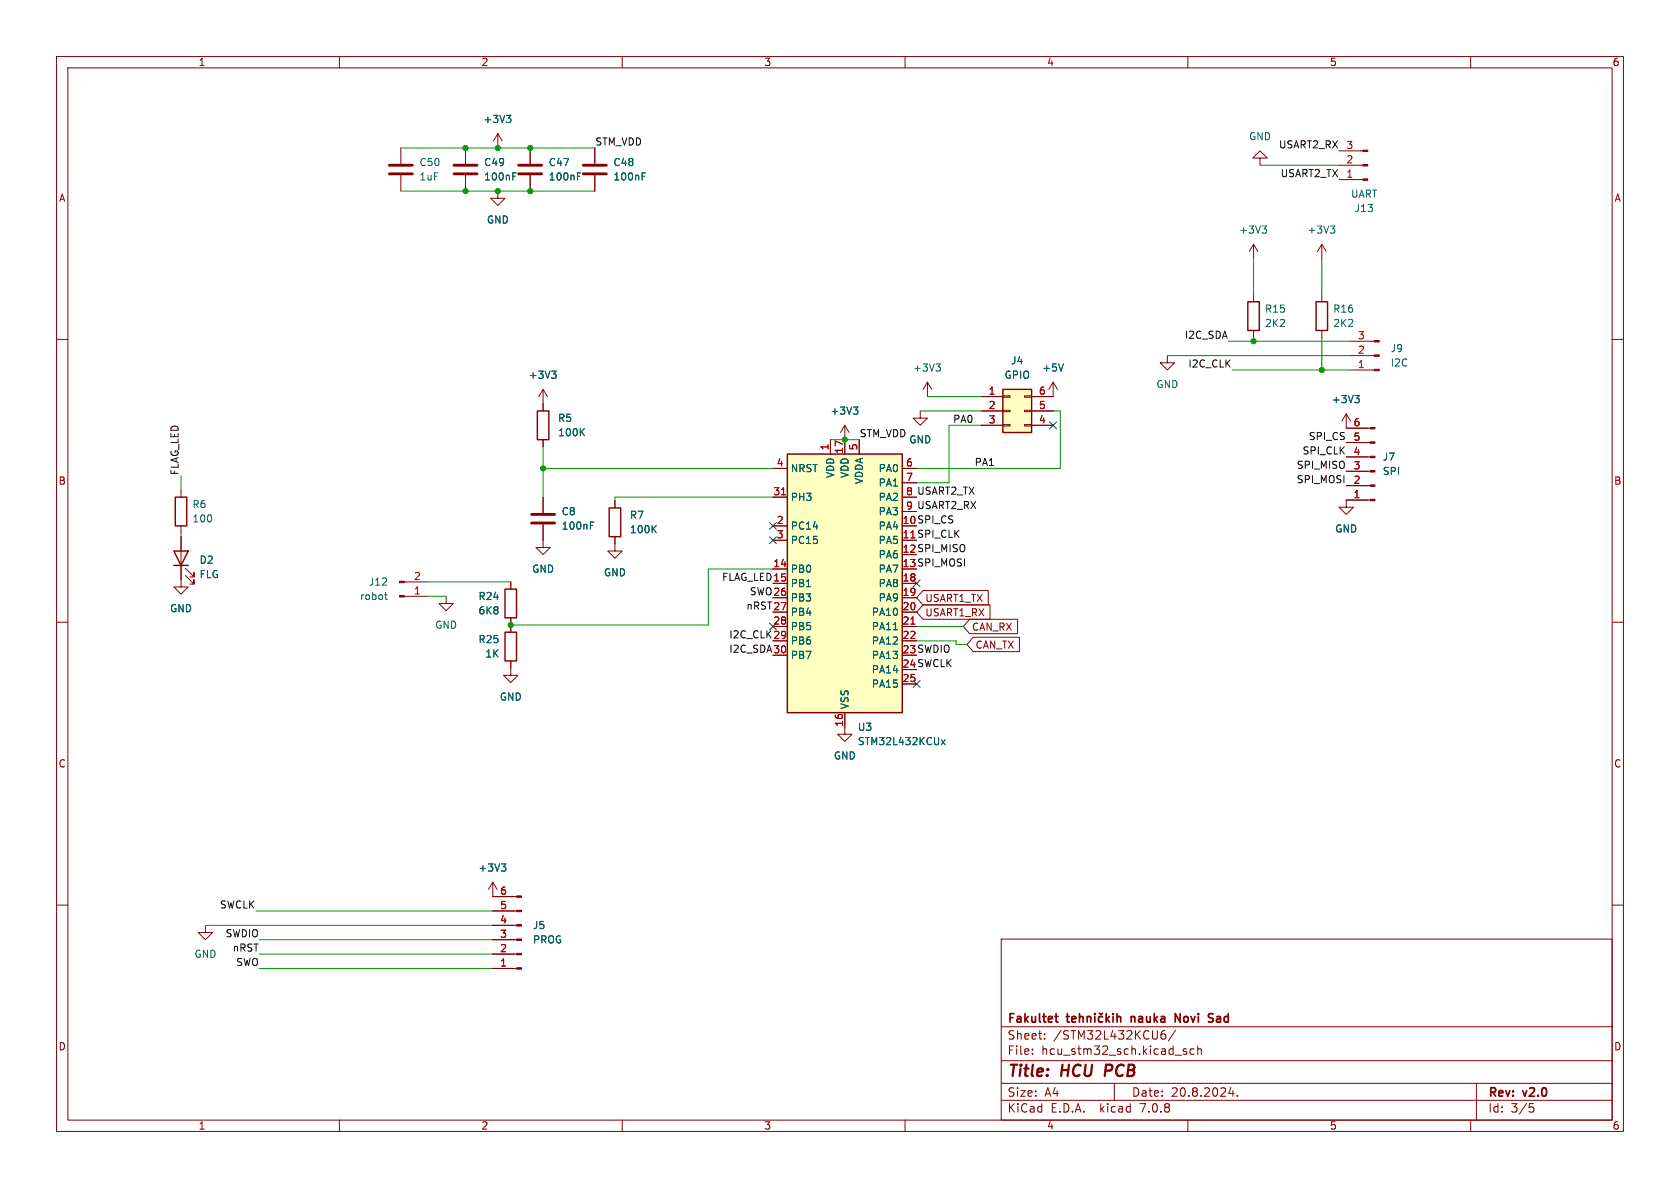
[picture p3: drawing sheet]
<svg xmlns="http://www.w3.org/2000/svg" width="297mm" height="210mm" viewBox="0 0 297 210" stroke-linecap="round" stroke-linejoin="round" font-family="sans-serif">
<g fill="none" stroke="#840000" stroke-width=".18">
<path d="M10 10h277v190h-277zM12 12h273v186h-273zM60 10v2M110 10v2M160 10v2M210 10v2M260 10v2M70.9 26.2v2.8M70.9 31v2.8M82.3 26.2v2.8M82.3 31v2.8M88 33.8v1.3h1.3l-1.3 1.2-1.3-1.2h1.3"/>
<path d="M88 23.6l-.8 1.3M88 23.6v2.6M88 23.6l.8 1.3M93.7 26.2v2.8M93.7 31v2.8M105.2 26.2v2.8M105.2 31v2.8M222.8 27.9h-1.3l1.3-1.2 1.2 1.2h-1.2v1.3M236.7 26.7h4.2M236.7 29.2h4.2M236.7 31.8h4.2M10 60h2"/>
<path d="M221.6 43.2l-.7 1.3M221.6 43.2v2.5M221.6 52.1v1.2M221.6 58.4v1.3M221.6 43.2l.8 1.3M233.7 43.2v2.5M233.7 52.1v1.2M233.7 58.4v1.3M233.7 43.2l-.8 1.3M233.7 43.2l.7 1.3M285 60h2M96 68.8v3.8"/>
<path d="M96 77.7v1.3M96 68.8l-.8 1.3M96 68.8l.8 1.3M146.8 77.7v2.6M149.4 75.2v5.1M149.4 75.2l-.8 1.3M149.4 75.2l.7 1.3M151.9 77.7v2.6M162.7 72.6v1.3h1.3l-1.3 1.3-1.3-1.3h1.3M164 67.6l-.8 1.2M164 67.6v2.5M164 67.6l.7 1.2"/>
<path d="M173.5 70.1h3.8M173.5 72.6h3.8M173.5 75.2h3.8M177.3 75.1h1.3v.2h-1.3zM177.3 72.5h1.3v.3h-1.3zM177.3 70h1.3v.2h-1.3zM181.1 75.1h1.3v.2h-1.3zM181.1 72.5h1.3v.3h-1.3zM181.1 70h1.3v.2h-1.3zM182.4 72.6h3.8M182.4 75.2h3.8M186.2 67.6l-.8 1.2"/>
<path d="M186.2 67.6v2.5h-3.8M186.2 67.6l.7 1.2M206.4 62.9v1.2h1.2l-1.2 1.3-1.3-1.3h1.3M238 73.2l-.8 1.2M238 73.2v2.5h4.2M238 73.2l.8 1.2M238 78.2h4.2M238.8 60.3h4.2M238.8 62.9h4.2M238.8 65.4h4.2M32 94.9v8.9h1.3l-1.3 1.2-1.3-1.2h1.3M32 86.6v1.3"/>
<path d="M32 93v1.2M96 92.7v4.1h1.3l-1.3 1.2-1.3-1.2h1.3M96 87.9v2.8M108.7 94.9v2.5h1.3l-1.3 1.3-1.3-1.3h1.3M108.7 88.5v1.3M136.7 93h2.5M136.7 95.5h2.5M136.7 87.9h2.5M136.7 82.8h2.5M159.5 87.9h2.6M159.5 82.8h2.6M159.5 85.3h2.6"/>
<path d="M159.5 90.4h2.6M238 80.8h4.2M238 83.3h4.2M238 85.9h4.2M242.2 88.4h-4.2v1.3h1.3l-1.3 1.2-1.3-1.2h1.3M10 110h2M32.8 101.7l1.5 1.6v-.8v.8h-.8M32.8 100.5l1.5 1.5v-.8v.8h-.8M71.5 102.9h4.2M71.5 105.4h4.2M78.9 105.4v1.3h-1.3l1.3 1.3 1.2-1.3h-1.2M90.3 116.8v2.6h1.3l-1.3 1.3-1.3-1.3h1.3"/>
<path d="M90.3 102.9v1.2M90.3 109.2v2.6M136.7 100.6h2.5M136.7 103.1h2.5M136.7 105.7h2.5M136.7 108.2h2.5M136.7 110.7h2.5M136.7 113.3h2.5M136.7 115.8h2.5M159.5 103.1h2.6M159.5 105.7h2.6M159.5 108.2h2.6"/>
<path d="M159.5 110.7h2.6M159.5 113.3h2.6M163.2 106.9h11.8v2.6h-11.8l-1.1-1.3zM163.2 104.4h11.5v2.5h-11.5l-1.1-1.2zM171.4 109.5h8.5v2.5h-8.5l-1.1-1.3zM172.1 112.6h8.1v2.6h-8.1l-1.2-1.3zM285 110h2M149.4 126v3.8h1.2l-1.2 1.3-1.3-1.3h1.3M159.5 120.9h2.6M10 160h2M87.1 156v2.5h4.2M87.1 156l-.7 1.2"/>
<path d="M87.1 156l.8 1.2M285 160h2M36.3 163.6v1.2h1.3l-1.3 1.3-1.2-1.3h1.2M87.1 161h4.2M87.1 163.6h4.2M87.1 166.1h4.2M87.1 168.7h4.2M87.1 171.2h4.2M177 166h108v32h-108zM60 198v2M110 198v2M160 198v2"/>
<path d="M177 194.5h108M177 191.5h108M177 187.5h108M177 181.5h108M182.5 186.3v.1M182.5 185.5v.1M184.7 183.6v.1M184.7 182.8v.1M197 191.5v3M206 182.2a.59 .59 0 0 0-.8 .6v.6l.2 .2 .4 .1 .2-.1 .1-.5-.1-.3h-.5l-.3 .3M207.8 182.1l-1.3 2M209.2 185.7l.6 .4-.2 .3-.4-.1"/>
<path d="M209.7 185.5l-.3-.1-.2 .2M210 198v2M211.1 185.5l-.4-.1-.3 .3v.4l.1 .2h.6M211.7 185.5l.3-.1 .3 .1 .1 .9M211.7 184.9v1.5M217.6 192.2l-.4 1.1h1M218 192.8v1M218.7 193.7v.1M260 198v2M261 191.5v6.5M270.4 195.1h.7M270.5 195.7h.4l.3 .3-.2 .5-.5 .1"/>
</g>
<path d="M195.6 188.2l-.3 2" fill="none" stroke="#840000" stroke-width=".4"/>
<g fill="none" stroke="#840000" stroke-width=".3">
<path d="M186.5 179.7h.6M186.7 179.2v1.3l.4 .2M188.5 179.7h.6M188.7 179.2v1.3l.4 .2M190.8 179.8l.3-.1 .3 .1 .1 .9M190.8 179.2v1.5M192.2 179.8l.2-.1 .4 .1v.9M192.2 179.7v1M193.6 179.2v.1M193.6 179.7v1M194.3 179.1l.3 .2 .3-.2M194.9 179.8l-.4-.1-.3 .3v.4l.1 .2h.6"/>
<path d="M195.6 179.2v1.5M196.1 179.7l-.5 .6M196.8 179.2v.1M196.8 179.7v1M197.5 179.8l.2-.1 .4 .1v.9M197.5 179.2v1.5M200 179.7v1M200.1 179.8h-.1M213.9 179.9l.4 .1 .2 .4-.3 .3h-.4M213.9 179.2l.6 .1M189.5 180.2l.7-.2-.1-.2-.4-.1-.2 .2 .1 .7h.5M195.7 180.1l.4 .6"/>
<path d="M207.8 180.7v-1.5l.8 1.5"/>
</g>
<path d="M220.6 53.3h2v5.1h-2zM232.7 53.3h2v5.1h-2zM95 72.6h2v5.1h-2zM177.3 68.8h5.1v7.7h-5.1zM30.7 97.4h2.6l-1.3 2.5zM30.7 99.9h2.6M31 87.9h2v5.1h-2zM107.7 89.8h2v5.1h-2zM139.2 80.3h20.3v45.7h-20.3zM89.3 104.1h2v5.1h-2zM89.3 111.8h2v5h-2z" fill="none" stroke="#840000" stroke-width=".25"/>
<g fill="none" stroke="#006464" stroke-width=".18">
<path d="M89.5 20.4h.8l-.4 .5M90.1 20.9l.2 .2v.3l-.2 .3M90.7 31.2h.4M90.7 30.6h.6M102.1 31.2h.4M102.1 30.6h.6M113.5 31.2h.4M113.5 30.6h.6M223.1 39.9h.8l-.4 .5M235.2 39.9h.8l-.4 .5M223.7 40.4l.2 .3v.3l-.2 .2M235.7 40.4l.3 .3v.3l-.3 .2"/>
<path d="M97.5 65.6h.8l-.4 .5M98.1 66.1l.2 .2v.3l-.2 .3M102.8 76.3l.5 .7M103.3 75.8l-.7 .7M150.9 72h.8l-.5 .4M151.4 72.4l.3 .3v.3l-.3 .2M165.5 64.3h.8l-.5 .5M166 64.8l.3 .3v.3l-.3 .2M188 64.3l-.4 1.3M239.5 69.9h.8l-.4 .5M240.1 70.4l.2 .2v.3l-.2 .3M104.4 92.9h.4"/>
<path d="M104.4 92.3h.6M115.5 93.5l.5 .7M116 92.9l-.7 .7M68 105.1h.5M68.2 104.7v1.1l.3 .2M157.9 111.3h.8M166.4 130.8l.7 .8M167.1 130.8l-.7 .8M88.6 152.7h.8l-.4 .5M89.2 153.2l.2 .3v.3l-.2 .2"/>
</g>
<g fill="#840000" stroke="#840000" stroke-width=".18">
<path d="M243 60.2h.8v.3h-.8z"/>
<path d="M243 62.7h.8v.3h-.8z"/>
<path d="M243 65.3h.8v.2h-.8z"/>
<path d="M91.3 158.4h.9v.2h-.9z"/>
<path d="M91.3 160.9h.9v.3h-.9z"/>
<path d="M91.3 163.4h.9v.3h-.9z"/>
<path d="M91.3 166h.9v.2h-.9z"/>
<path d="M91.3 168.5h.9v.3h-.9z"/>
<path d="M91.3 171.1h.9v.2h-.9z"/>
<path d="M70.6 102.7h.9v.3h-.9z"/>
<path d="M70.6 105.3h.9v.2h-.9z"/>
<path d="M240.9 26.5h.9v.3h-.9z"/>
<path d="M240.9 29.1h.9v.2h-.9z"/>
<path d="M240.9 31.6h.9v.3h-.9z"/>
<path d="M242.2 75.6h.9v.2h-.9z"/>
<path d="M242.2 78.1h.9v.3h-.9z"/>
<path d="M242.2 80.6h.9v.3h-.9z"/>
<path d="M242.2 83.2h.9v.2h-.9z"/>
<path d="M242.2 85.7h.9v.3h-.9z"/>
<path d="M242.2 88.3h.9v.2h-.9z"/>
</g>
<path d="M68.8 30.7h4.1M68.8 29.2h4.1M80.3 30.7h4M80.3 29.2h4M91.7 30.7h4.1M91.7 29.2h4.1M103.1 30.7h4.1M103.1 29.2h4.1M94 92.5h4M94 90.9h4" fill="none" stroke="#840000" stroke-width=".51"/>
<g fill="#ffffc2" stroke="#ffffc2" stroke-width=".18">
<path d="M139.2 80.3h20.3v45.7h-20.3z"/>
<path d="M177.3 68.8h5.1v7.7h-5.1z"/>
</g>
<path d="M138.2 87.5h.7M161 110.3h.7" fill="none" stroke="#a90000" stroke-width=".18"/>
<g fill="none" stroke="#009600" stroke-width=".18">
<path d="M70.9 26.2h34.3M70.9 33.8h34.3M222.8 29.2h13.9M221.6 45.7v6.4M221.6 59.7v.6M233.7 45.7v6.4M233.7 59.7v5.7M96 79v8.9M146.8 77.7h5.1M162.7 72.6h10.8M164 70.1h9.5M173.5 75.2h-5.7v10.1h-5.7"/>
<path d="M186.2 72.6h1.3v10.2h-25.4M206.4 62.9h32.4M217.2 60.3h21.6M217.8 65.4h21M32 84.1v2.5M32 94.2v.7M96 82.8h40.7M136.7 87.9h-28v.6M75.7 102.9h14.6M75.7 105.4h3.2M136.7 100.6h-11.5v9.9h-34.9M162.1 113.3h6.9v.6h1.9"/>
<path d="M162.1 110.7h8.2M36.3 163.6h50.8M45.2 161h41.9M45.8 168.7h41.3M45.8 166.1h41.3M45.8 171.2h41.3"/>
</g>
<path d="M185.6 74.6l1.2 1.2M186.8 74.6l-1.2 1.2M136 94.9l1.3 1.2M136 92.4l1.3 1.2M137.3 94.9l-1.3 1.2M137.3 92.4l-1.3 1.2M136 110.1l1.3 1.3M137.3 110.1l-1.3 1.3M161.4 102.5l1.3 1.2M162.7 102.5l-1.3 1.2M161.4 120.3l1.3 1.2M162.7 120.3l-1.3 1.2" fill="none" stroke="#000084" stroke-width=".18"/>
<g fill="#009600" stroke="#009600" stroke-width=".18">
<circle cx="90.3" cy="110.5" r=".46"/>
<circle cx="221.6" cy="60.3" r=".46"/>
<circle cx="233.7" cy="65.4" r=".46"/>
<circle cx="96" cy="82.8" r=".46"/>
<circle cx="149.4" cy="77.7" r=".46"/>
<circle cx="93.7" cy="33.8" r=".46"/>
<circle cx="93.7" cy="26.2" r=".46"/>
<circle cx="88" cy="26.2" r=".46"/>
<circle cx="88" cy="33.8" r=".46"/>
<circle cx="82.3" cy="33.8" r=".46"/>
<circle cx="82.3" cy="26.2" r=".46"/>
</g>
<g font-size="2.8" fill="#840000">
<text x="178" y="190.9">Title:</text>
<text x="187.7" y="190.9">HCU</text>
<text x="196.2" y="190.9">PCB</text>
</g>
<g font-size="2.1" fill="#840000">
<text x="178" y="184">Sheet:</text>
<text x="178" y="181.2">Fakultet</text>
<text x="186.2" y="184">/STM32L432KCU6/</text>
<text x="200.6" y="181.2">nauka</text>
<text x="209" y="181.2">Novi</text>
<text x="215.5" y="181.2">Sad</text>
<text x="178" y="186.7">File:</text>
<text x="184.1" y="186.7">hcu_stm32_sch.kicad_sch</text>
<text x="178" y="196.9">KiCad</text>
<text x="178" y="194.1">Size:</text>
<text x="184.7" y="194.1">A4</text>
<text x="185.7" y="196.9">E.D.A.</text>
<text x="194.6" y="196.9">kicad</text>
<text x="200" y="194.1">Date:</text>
<text x="201.8" y="196.9">7.0.8</text>
<text x="207" y="194.1">20.8.2024.</text>
<text x="263" y="194.3">Rev:</text>
<text x="263" y="196.9">Id:</text>
<text x="267.1" y="196.9">3/5</text>
<text x="269.4" y="194.3">v2.0</text>
</g>
<g font-size="1.8" fill="#840000">
<text x="35" y="11.9">1</text>
<text x="85" y="11.9">2</text>
<text x="135" y="11.9">3</text>
<text x="185" y="11.9">4</text>
<text x="235" y="11.9">5</text>
<text x="285" y="11.9">6</text>
<text x="10.3" y="35.9">A</text>
<text x="285.3" y="35.9">A</text>
<text x="10.3" y="85.9">B</text>
<text x="285.3" y="85.9">B</text>
<text x="159.5" y="92.7">10 SPI_CS</text>
<text x="159.5" y="97.8">12 SPI_MISO</text>
<text x="159.5" y="100.3">13 SPI_MOSI</text>
<text x="163.5" y="106.6">USART1_TX</text>
<text x="163.5" y="109.2">USART1_RX</text>
<text x="171.7" y="111.7">CAN_RX</text>
<text x="159.5" y="115.6">23 SWDIO</text>
<text x="159.5" y="118.1">24 SWCLK</text>
<text x="172.4" y="114.9">CAN_TX</text>
<text x="10.3" y="135.9">C</text>
<text x="285.3" y="135.9">C</text>
<text x="10.3" y="185.9">D</text>
<text x="285.3" y="185.9">D</text>
<text x="35" y="199.9">1</text>
<text x="85" y="199.9">2</text>
<text x="135" y="199.9">3</text>
<text x="185" y="199.9">4</text>
<text x="235" y="199.9">5</text>
<text x="285" y="199.9">6</text>
</g>
<g font-size="1.8" fill="#006464">
<text x="85.4" y="21.9">+3V3</text>
<text x="74.1" y="29.6">C50</text>
<text x="85.5" y="29.6">C49</text>
<text x="96.9" y="29.6">C47</text>
<text x="108.3" y="29.6">C48</text>
<text x="220.7" y="25">GND</text>
<text x="74.1" y="32.1">1uF</text>
<text x="85.5" y="32.1">100nF</text>
<text x="96.9" y="32.1">100nF</text>
<text x="108.3" y="32.1">100nF</text>
<text x="238.7" y="35.2">UART</text>
<text x="86" y="39.7">GND</text>
<text x="219" y="41.5">+3V3</text>
<text x="231" y="41.5">+3V3</text>
<text x="239.4" y="37.7">J13</text>
<text x="223.5" y="55.5">R15</text>
<text x="223.5" y="58">2K2</text>
<text x="235.6" y="55.5">R16</text>
<text x="235.6" y="58">2K2</text>
<text x="161.3" y="65.9">+3V3</text>
<text x="178.6" y="64.6">J4</text>
<text x="184.1" y="65.9">+5V</text>
<text x="245.8" y="62.5">J9</text>
<text x="245.8" y="65">I2C</text>
<text x="93.4" y="67.2">+3V3</text>
<text x="177.5" y="67.2">GPIO</text>
<text x="204.3" y="68.8">GND</text>
<text x="235.4" y="71.5">+3V3</text>
<text x="98.6" y="74.8">R5</text>
<text x="98.6" y="77.3">100K</text>
<text x="146.7" y="73.5">+3V3</text>
<text x="139.7" y="83.7">NRST</text>
<text x="155.2" y="83.7">PA0</text>
<text x="160.7" y="78.6">GND</text>
<text x="244.4" y="81.6">J7</text>
<text x="139.7" y="88.7">PH3</text>
<text x="147.7" y="84.6" transform="rotate(-90 147.7 84.6)">VDD</text>
<text x="150.2" y="84.6" transform="rotate(-90 150.2 84.6)">VDD</text>
<text x="152.8" y="85.7" transform="rotate(-90 152.8 85.7)">VDDA</text>
<text x="155.2" y="86.2">PA1</text>
<text x="155.2" y="88.7">PA2</text>
<text x="244.4" y="84.2">SPI</text>
<text x="33.9" y="90">R6</text>
<text x="33.9" y="92.6">100</text>
<text x="99.2" y="91.3">C8</text>
<text x="99.2" y="93.8">100nF</text>
<text x="111.3" y="91.9">R7</text>
<text x="111.3" y="94.5">100K</text>
<text x="139.7" y="93.8">PC14</text>
<text x="155.2" y="93.8">PA4</text>
<text x="155.2" y="91.3">PA3</text>
<text x="236" y="94.3">GND</text>
<text x="35.2" y="99.9">D2</text>
<text x="94" y="101.4">GND</text>
<text x="139.7" y="101.4">PB0</text>
<text x="139.7" y="96.4">PC15</text>
<text x="155.2" y="96.4">PA5</text>
<text x="155.2" y="98.9">PA6</text>
<text x="155.2" y="101.4">PA7</text>
<text x="35.2" y="102.4">FLG</text>
<text x="63.5" y="106.3">robot</text>
<text x="65.1" y="103.7">J12</text>
<text x="84.5" y="106.3">R24</text>
<text x="106.7" y="102.1">GND</text>
<text x="139.7" y="104">PB1</text>
<text x="139.7" y="106.5">PB3</text>
<text x="155.2" y="104">PA8</text>
<text x="155.2" y="106.5">PA9</text>
<text x="30" y="108.4">GND</text>
<text x="76.8" y="111.4">GND</text>
<text x="84.5" y="108.8">6K8</text>
<text x="84.5" y="113.9">R25</text>
<text x="139.7" y="109.1">PB4</text>
<text x="139.7" y="111.6">PB5</text>
<text x="154" y="109.1">PA10</text>
<text x="154" y="111.6">PA11</text>
<text x="85.7" y="116.4">1K</text>
<text x="139.7" y="114.1">PB6</text>
<text x="139.7" y="116.7">PB7</text>
<text x="154" y="114.1">PA12</text>
<text x="154" y="116.7">PA13</text>
<text x="154" y="119.2">PA14</text>
<text x="88.3" y="124.1">GND</text>
<text x="150.2" y="125.5" transform="rotate(-90 150.2 125.5)">VSS</text>
<text x="154" y="121.8">PA15</text>
<text x="151.6" y="129.4">U3</text>
<text x="151.6" y="131.9">STM32L432KCUx</text>
<text x="147.3" y="134.5">GND</text>
<text x="84.5" y="154.3">+3V3</text>
<text x="94.1" y="164.4">J5</text>
<text x="94.1" y="167">PROG</text>
<text x="34.3" y="169.5">GND</text>
</g>
<g font-size="1.8" fill="#0f0f0f">
<text x="105.2" y="25.8">STM_VDD</text>
<text x="226" y="26.3">USART2_RX</text>
<text x="226.3" y="31.4">USART2_TX</text>
<text x="209.3" y="60">I2C_SDA</text>
<text x="210" y="65.1">I2C_CLK</text>
<text x="151.9" y="77.4">STM_VDD</text>
<text x="168.4" y="74.8">PA0</text>
<text x="231.3" y="77.9">SPI_CS</text>
<text x="172.2" y="82.5">PA1</text>
<text x="229.1" y="83">SPI_MISO</text>
<text x="230.2" y="80.4">SPI_CLK</text>
<text x="31.7" y="84.1" transform="rotate(-90 31.7 84.1)">FLAG_LED</text>
<text x="160.1" y="87.6">8 USART2_TX</text>
<text x="229.1" y="85.5">SPI_MOSI</text>
<text x="160.1" y="90.2">9 USART2_RX</text>
<text x="127.6" y="102.8">FLAG_LED15</text>
<text x="131.9" y="107.9">nRST27</text>
<text x="132.5" y="105.3">SWO26</text>
<text x="128.8" y="112.9">I2C_CLK 29</text>
<text x="128.8" y="115.5">I2C_SDA 30</text>
<text x="38.8" y="160.7">SWCLK</text>
<text x="39.8" y="165.8">SWDIO</text>
<text x="41" y="168.3">nRST</text>
<text x="41.7" y="170.8">SWO</text>
</g>
<g font-size="1.8" fill="#a90000">
<text x="237.9" y="29">2</text>
<text x="237.9" y="26.4">3</text>
<text x="237.9" y="31.5">1</text>
<text x="240" y="65.2">1</text>
<text x="240" y="62.6">2</text>
<text x="240" y="60.1">3</text>
<text x="174.7" y="69.9">1</text>
<text x="183.6" y="69.9">6</text>
<text x="174.7" y="72.4">2</text>
<text x="174.7" y="74.9">3</text>
<text x="183.6" y="74.9">4</text>
<text x="183.6" y="72.4">5</text>
<text x="239.2" y="78">5</text>
<text x="239.2" y="75.4">6</text>
<text x="137.2" y="82.6">4</text>
<text x="146.6" y="79.7" transform="rotate(-90 146.6 79.7)">1</text>
<text x="149.1" y="80.3" transform="rotate(-90 149.1 80.3)">17</text>
<text x="151.6" y="79.7" transform="rotate(-90 151.6 79.7)">5</text>
<text x="160.1" y="82.6">6</text>
<text x="239.2" y="83.1">3</text>
<text x="239.2" y="80.5">4</text>
<text x="136.6" y="87.6">31</text>
<text x="160.1" y="85.1">7</text>
<text x="160.1" y="87.6">8</text>
<text x="239.2" y="88.1">1</text>
<text x="239.2" y="85.6">2</text>
<text x="137.2" y="92.7">2</text>
<text x="137.2" y="95.3">3</text>
<text x="159.5" y="95.3">11 SPI_CLK</text>
<text x="159.5" y="92.7">10</text>
<text x="159.5" y="95.3">11</text>
<text x="160.1" y="90.2">9</text>
<text x="136.6" y="100.3">14</text>
<text x="159.5" y="97.8">12</text>
<text x="159.5" y="100.3">13</text>
<text x="73.1" y="105.2">1</text>
<text x="73.1" y="102.6">2</text>
<text x="136.6" y="102.9">15</text>
<text x="136.6" y="105.4">26</text>
<text x="136.6" y="108">27</text>
<text x="159.5" y="102.9">18</text>
<text x="159.5" y="105.4">19</text>
<text x="159.5" y="108">20</text>
<text x="136.6" y="110.5">28</text>
<text x="136.6" y="113">29</text>
<text x="159.5" y="110.5">21</text>
<text x="159.5" y="113">22</text>
<text x="136.6" y="115.6">30</text>
<text x="159.5" y="115.6">23</text>
<text x="159.5" y="118.1">24</text>
<text x="159.5" y="120.7">25</text>
<text x="149.1" y="128.6" transform="rotate(-90 149.1 128.6)">16</text>
<text x="88.3" y="160.8">5</text>
<text x="88.3" y="158.2">6</text>
<text x="88.3" y="165.9">3</text>
<text x="88.3" y="163.3">4</text>
<text x="88.3" y="170.9">1</text>
<text x="88.3" y="168.4">2</text>
</g>
</svg>
